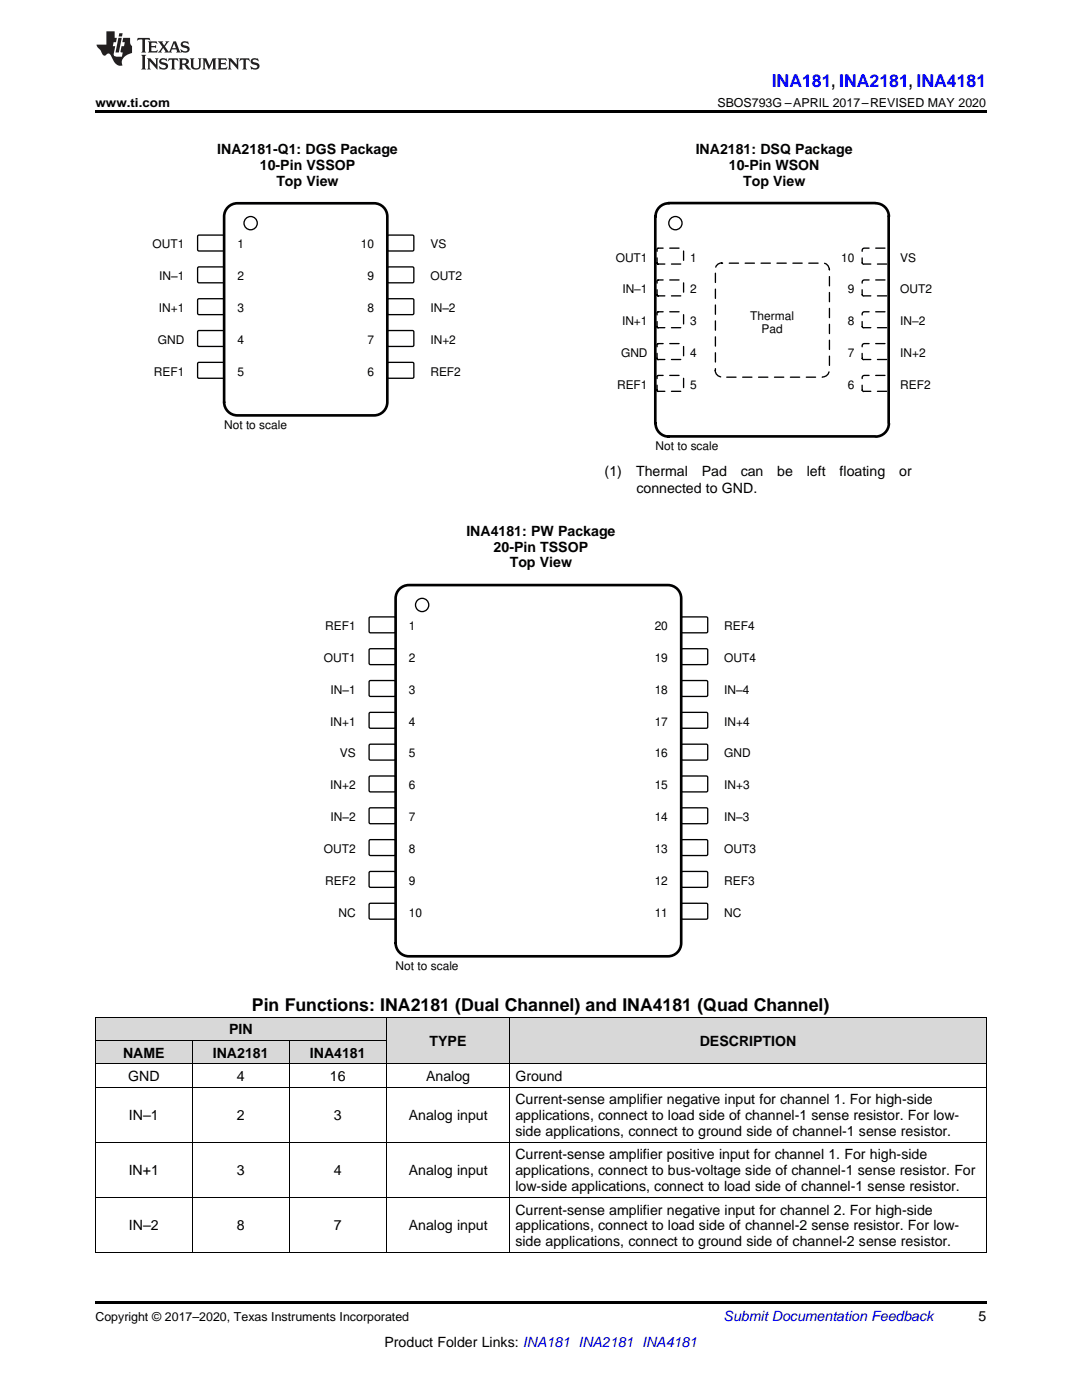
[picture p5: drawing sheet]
<svg xmlns="http://www.w3.org/2000/svg" width="216mm" height="279mm" viewBox="0 0 216 279" stroke-linecap="round" stroke-linejoin="round" font-family="sans-serif">
<g fill="#d8d8d8">
<path d="M77.1 203h24.7v9.3h-24.7z"/>
<path d="M101.8 203h95v9.3h-95z"/>
<path d="M19 207.7h19.4v4.6h-19.4z"/>
<path d="M38.4 207.7h19.3v4.6h-19.3z"/>
<path d="M57.7 207.7h19.4v4.6h-19.4z"/>
<path d="M19 203h19.4v4.7h-19.4z"/>
<path d="M38.4 203h19.3v4.7h-19.3z"/>
<path d="M57.7 203h19.4v4.7h-19.4z"/>
</g>
<path d="M19 259.7h177.8v.5h-177.8z" fill="#000"/>
<g fill="none" stroke="#000" stroke-width=".2">
<path d="M19 216.9h177.8M19 212.3h177.8M19 207.6h58.1M19 203h177.8M19.1 203v47M38.3 207.6v42.4M57.7 207.6v42.4M77.1 203v47M101.7 203v47M196.8 203v47M19 239h177.8M19 227.9h177.8"/>
<path d="M19 250h177.8"/>
</g>
<path d="M73.7 123.2l.2-.1 4.9 .1 .1 .2v2.8l-.2 .1h-4.9l-.2-.3z" fill-rule="evenodd" fill="#fff"/>
<path d="M73.7 123.2l.2-.1 4.9 .1 .1 .2v2.8l-.2 .1h-4.9l-.2-.3z" fill="none" stroke="#000" stroke-width=".26"/>
<path d="M136 123.2l.2-.1 4.9 .1 .1 .2v2.8l-.2 .1h-4.9l-.2-.3z" fill-rule="evenodd" fill="#fff"/>
<path d="M136 123.2l.2-.1 4.9 .1 .1 .2v2.8l-.2 .1h-4.9l-.2-.3z" fill="none" stroke="#000" stroke-width=".26"/>
<path d="M73.7 129.6l.2-.1h4.9l.1 .2v2.8l-.2 .1h-4.9l-.2-.2z" fill-rule="evenodd" fill="#fff"/>
<path d="M73.7 129.6l.2-.1h4.9l.1 .2v2.8l-.2 .1h-4.9l-.2-.2z" fill="none" stroke="#000" stroke-width=".26"/>
<path d="M136 129.6l.2-.1h4.9l.1 .2v2.8l-.2 .1h-4.9l-.2-.2z" fill-rule="evenodd" fill="#fff"/>
<path d="M136 129.6l.2-.1h4.9l.1 .2v2.8l-.2 .1h-4.9l-.2-.2z" fill="none" stroke="#000" stroke-width=".26"/>
<path d="M73.7 135.9l.2-.1 4.9 .1 .1 .2v2.8l-.2 .1h-4.9l-.2-.3z" fill-rule="evenodd" fill="#fff"/>
<path d="M73.7 135.9l.2-.1 4.9 .1 .1 .2v2.8l-.2 .1h-4.9l-.2-.3z" fill="none" stroke="#000" stroke-width=".26"/>
<path d="M136 135.9l.2-.1 4.9 .1 .1 .2v2.8l-.2 .1h-4.9l-.2-.3z" fill-rule="evenodd" fill="#fff"/>
<path d="M136 135.9l.2-.1 4.9 .1 .1 .2v2.8l-.2 .1h-4.9l-.2-.3z" fill="none" stroke="#000" stroke-width=".26"/>
<path d="M73.7 142.3l.2-.1h4.9l.1 .2v2.8l-.2 .1h-4.9l-.2-.2z" fill-rule="evenodd" fill="#fff"/>
<path d="M73.7 142.3l.2-.1h4.9l.1 .2v2.8l-.2 .1h-4.9l-.2-.2z" fill="none" stroke="#000" stroke-width=".26"/>
<path d="M136 142.3l.2-.1h4.9l.1 .2v2.8l-.2 .1h-4.9l-.2-.2z" fill-rule="evenodd" fill="#fff"/>
<path d="M136 142.3l.2-.1h4.9l.1 .2v2.8l-.2 .1h-4.9l-.2-.2z" fill="none" stroke="#000" stroke-width=".26"/>
<path d="M73.7 148.6l.2-.1 4.9 .1 .1 .2v2.8l-.2 .1h-4.9l-.2-.3z" fill-rule="evenodd" fill="#fff"/>
<path d="M73.7 148.6l.2-.1 4.9 .1 .1 .2v2.8l-.2 .1h-4.9l-.2-.3z" fill="none" stroke="#000" stroke-width=".26"/>
<path d="M136 148.6l.2-.1 4.9 .1 .1 .2v2.8l-.2 .1h-4.9l-.2-.3z" fill-rule="evenodd" fill="#fff"/>
<path d="M136 148.6l.2-.1 4.9 .1 .1 .2v2.8l-.2 .1h-4.9l-.2-.3z" fill="none" stroke="#000" stroke-width=".26"/>
<path d="M73.7 155l.2-.1h4.9l.1 .2v2.8l-.2 .1h-4.9l-.2-.2z" fill-rule="evenodd" fill="#fff"/>
<path d="M73.7 155l.2-.1h4.9l.1 .2v2.8l-.2 .1h-4.9l-.2-.2z" fill="none" stroke="#000" stroke-width=".26"/>
<path d="M136 155l.2-.1h4.9l.1 .2v2.8l-.2 .1h-4.9l-.2-.2z" fill-rule="evenodd" fill="#fff"/>
<path d="M136 155l.2-.1h4.9l.1 .2v2.8l-.2 .1h-4.9l-.2-.2z" fill="none" stroke="#000" stroke-width=".26"/>
<path d="M73.7 161.3l.2-.1 4.9 .1 .1 .2v2.8l-.2 .1h-4.9l-.2-.3z" fill-rule="evenodd" fill="#fff"/>
<path d="M73.7 161.3l.2-.1 4.9 .1 .1 .2v2.8l-.2 .1h-4.9l-.2-.3z" fill="none" stroke="#000" stroke-width=".26"/>
<path d="M136 161.3l.2-.1 4.9 .1 .1 .2v2.8l-.2 .1h-4.9l-.2-.3z" fill-rule="evenodd" fill="#fff"/>
<path d="M136 161.3l.2-.1 4.9 .1 .1 .2v2.8l-.2 .1h-4.9l-.2-.3z" fill="none" stroke="#000" stroke-width=".26"/>
<path d="M73.7 167.7l.2-.1h4.9l.1 .2v2.8l-.2 .1h-4.9l-.2-.2z" fill-rule="evenodd" fill="#fff"/>
<path d="M73.7 167.7l.2-.1h4.9l.1 .2v2.8l-.2 .1h-4.9l-.2-.2z" fill="none" stroke="#000" stroke-width=".26"/>
<path d="M136 167.7l.2-.1h4.9l.1 .2v2.8l-.2 .1h-4.9l-.2-.2z" fill-rule="evenodd" fill="#fff"/>
<path d="M136 167.7l.2-.1h4.9l.1 .2v2.8l-.2 .1h-4.9l-.2-.2z" fill="none" stroke="#000" stroke-width=".26"/>
<path d="M73.7 174l.2-.1 4.9 .1 .1 .2v2.8l-.2 .1h-4.9l-.2-.3z" fill-rule="evenodd" fill="#fff"/>
<path d="M73.7 174l.2-.1 4.9 .1 .1 .2v2.8l-.2 .1h-4.9l-.2-.3z" fill="none" stroke="#000" stroke-width=".26"/>
<path d="M136 174l.2-.1 4.9 .1 .1 .2v2.8l-.2 .1h-4.9l-.2-.3z" fill-rule="evenodd" fill="#fff"/>
<path d="M136 174l.2-.1 4.9 .1 .1 .2v2.8l-.2 .1h-4.9l-.2-.3z" fill="none" stroke="#000" stroke-width=".26"/>
<path d="M73.7 180.4l.2-.1h4.9l.1 .2v2.8l-.2 .1h-4.9l-.2-.2z" fill-rule="evenodd" fill="#fff"/>
<path d="M73.7 180.4l.2-.1h4.9l.1 .2v2.8l-.2 .1h-4.9l-.2-.2z" fill="none" stroke="#000" stroke-width=".26"/>
<path d="M136 180.4l.2-.1h4.9l.1 .2v2.8l-.2 .1h-4.9l-.2-.2z" fill-rule="evenodd" fill="#fff"/>
<g fill="none" stroke="#000" stroke-width=".26">
<path d="M136 180.4l.2-.1h4.9l.1 .2v2.8l-.2 .1h-4.9l-.2-.2z"/>
<circle cx="84.2" cy="120.7" r="1.32"/>
</g>
<path d="M79.9 117.3l1.1-.5h.6h51.7a2.64 2.64 0 0 1 2.6 2.6v68.8a2.64 2.64 0 0 1-2.6 2.6h-51.7a2.64 2.64 0 0 1-2.7-2.6v-68.8a2.64 2.64 0 0 1 1-2.1z" fill="none" stroke="#000" stroke-width=".53"/>
<path d="M131.2 49.6h5l.2 .3v2.6l-.3 .2h-4.9l-.1-.2v-2.7z" fill-rule="evenodd" fill="#fff"/>
<path d="M131.2 49.6h5l.2 .3v2.6l-.3 .2h-4.9l-.1-.2v-2.7z" fill="none" stroke="#000" stroke-width=".26" stroke-dasharray="1.9 1.3"/>
<path d="M172.2 49.6l4.9-.1 .3 .3-.1 2.8-.2 .1h-4.9l-.2-.2v-2.6z" fill-rule="evenodd" fill="#fff"/>
<path d="M172.2 49.6l4.9-.1 .3 .3-.1 2.8-.2 .1h-4.9l-.2-.2v-2.6z" fill="none" stroke="#000" stroke-width=".26" stroke-dasharray="1.9 1.3"/>
<path d="M131.2 55.9h5l.2 .3v2.7l-.3 .2h-4.9l-.1-.3v-2.6z" fill-rule="evenodd" fill="#fff"/>
<path d="M131.2 55.9h5l.2 .3v2.7l-.3 .2h-4.9l-.1-.3v-2.6z" fill="none" stroke="#000" stroke-width=".26" stroke-dasharray="1.9 1.3"/>
<path d="M172.2 55.9h4.9l.3 .3-.1 2.8-.2 .1h-4.9l-.2-.2v-2.7z" fill-rule="evenodd" fill="#fff"/>
<path d="M172.2 55.9h4.9l.3 .3-.1 2.8-.2 .1h-4.9l-.2-.2v-2.7z" fill="none" stroke="#000" stroke-width=".26" stroke-dasharray="1.9 1.3"/>
<path d="M131.2 62.3h5l.2 .3v2.6l-.3 .2h-4.9l-.1-.2v-2.7z" fill-rule="evenodd" fill="#fff"/>
<path d="M131.2 62.3h5l.2 .3v2.6l-.3 .2h-4.9l-.1-.2v-2.7z" fill="none" stroke="#000" stroke-width=".26" stroke-dasharray="1.9 1.3"/>
<path d="M172.2 62.3l4.9-.1 .3 .3-.1 2.8-.2 .1h-4.9l-.2-.2v-2.6z" fill-rule="evenodd" fill="#fff"/>
<path d="M172.2 62.3l4.9-.1 .3 .3-.1 2.8-.2 .1h-4.9l-.2-.2v-2.6z" fill="none" stroke="#000" stroke-width=".26" stroke-dasharray="1.9 1.3"/>
<path d="M131.2 68.6h5l.2 .3v2.7l-.3 .2h-4.9l-.1-.3v-2.6z" fill-rule="evenodd" fill="#fff"/>
<path d="M131.2 68.6h5l.2 .3v2.7l-.3 .2h-4.9l-.1-.3v-2.6z" fill="none" stroke="#000" stroke-width=".26" stroke-dasharray="1.9 1.3"/>
<path d="M172.2 68.6h4.9l.3 .3-.1 2.8-.2 .1h-4.9l-.2-.2v-2.7z" fill-rule="evenodd" fill="#fff"/>
<path d="M172.2 68.6h4.9l.3 .3-.1 2.8-.2 .1h-4.9l-.2-.2v-2.7z" fill="none" stroke="#000" stroke-width=".26" stroke-dasharray="1.9 1.3"/>
<path d="M131.2 75h5l.2 .3v2.6l-.3 .2h-4.9l-.1-.2v-2.7z" fill-rule="evenodd" fill="#fff"/>
<path d="M131.2 75h5l.2 .3v2.6l-.3 .2h-4.9l-.1-.2v-2.7z" fill="none" stroke="#000" stroke-width=".26" stroke-dasharray="1.9 1.3"/>
<path d="M172.2 75l4.9-.1 .3 .3-.1 2.8-.2 .1h-4.9l-.2-.2v-2.6z" fill-rule="evenodd" fill="#fff"/>
<path d="M172.2 75l4.9-.1 .3 .3-.1 2.8-.2 .1h-4.9l-.2-.2v-2.6z" fill="none" stroke="#000" stroke-width=".26" stroke-dasharray="1.9 1.3"/>
<circle cx="134.8" cy="44.5" r="1.32" fill="none" stroke="#000" stroke-width=".26"/>
<path d="M130.8 84.4v-41.2a2.64 2.64 0 0 1 2.6-2.6l41.3-.1a2.72 2.72 0 0 1 2.7 2.7l-.1 41.2a2.51 2.51 0 0 1-2.6 2.7h-41.3a2.64 2.64 0 0 1-2.6-2.6" fill="none" stroke="#000" stroke-width=".53"/>
<path d="M143.2 52.7l.8-.2h20.1a1.24 1.24 0 0 1 1.4 1.3v20.1a1.43 1.43 0 0 1-1.4 1.4l-20.1-.1a1.25 1.25 0 0 1-1.2-1.3l-.1-20.1 .1-.4z" fill-rule="evenodd" fill="#fff"/>
<path d="M143.2 52.7l.8-.2h20.1a1.24 1.24 0 0 1 1.4 1.3v20.1a1.43 1.43 0 0 1-1.4 1.4l-20.1-.1a1.25 1.25 0 0 1-1.2-1.3l-.1-20.1 .1-.4z" fill="none" stroke="#000" stroke-width=".26" stroke-dasharray="1.9 1.3"/>
<path d="M39.5 47l.2-.1 4.9 .1 .1 .2v2.8l-.2 .1h-4.9l-.2-.3z" fill-rule="evenodd" fill="#fff"/>
<path d="M39.5 47l.2-.1 4.9 .1 .1 .2v2.8l-.2 .1h-4.9l-.2-.3z" fill="none" stroke="#000" stroke-width=".26"/>
<path d="M77.3 47l.2-.1 4.9 .1 .2 .2-.1 2.8-.2 .1h-4.9l-.1-.3z" fill-rule="evenodd" fill="#fff"/>
<path d="M77.3 47l.2-.1 4.9 .1 .2 .2-.1 2.8-.2 .1h-4.9l-.1-.3z" fill="none" stroke="#000" stroke-width=".26"/>
<path d="M39.5 53.4l.2-.1h4.9l.1 .2v2.8l-.2 .1h-4.9l-.2-.2z" fill-rule="evenodd" fill="#fff"/>
<path d="M39.5 53.4l.2-.1h4.9l.1 .2v2.8l-.2 .1h-4.9l-.2-.2z" fill="none" stroke="#000" stroke-width=".26"/>
<path d="M77.4 53.3h5l.2 .2-.1 2.8-.2 .1h-4.9l-.1-.2v-2.7z" fill-rule="evenodd" fill="#fff"/>
<path d="M77.4 53.3h5l.2 .2-.1 2.8-.2 .1h-4.9l-.1-.2v-2.7z" fill="none" stroke="#000" stroke-width=".26"/>
<path d="M39.5 59.7l.2-.1 4.9 .1 .1 .2v2.8l-.2 .1h-4.9l-.2-.3z" fill-rule="evenodd" fill="#fff"/>
<path d="M39.5 59.7l.2-.1 4.9 .1 .1 .2v2.8l-.2 .1h-4.9l-.2-.3z" fill="none" stroke="#000" stroke-width=".26"/>
<path d="M77.4 59.7h5l.2 .2-.1 2.8-.2 .1h-4.9l-.1-.3v-2.6z" fill-rule="evenodd" fill="#fff"/>
<path d="M77.4 59.7h5l.2 .2-.1 2.8-.2 .1h-4.9l-.1-.3v-2.6z" fill="none" stroke="#000" stroke-width=".26"/>
<path d="M39.5 66.1l.2-.1h4.9l.1 .2v2.8l-.2 .1h-4.9l-.2-.2z" fill-rule="evenodd" fill="#fff"/>
<path d="M39.5 66.1l.2-.1h4.9l.1 .2v2.8l-.2 .1h-4.9l-.2-.2z" fill="none" stroke="#000" stroke-width=".26"/>
<path d="M77.4 66h5l.2 .2-.1 2.8-.2 .1h-4.9l-.1-.2v-2.7z" fill-rule="evenodd" fill="#fff"/>
<path d="M77.4 66h5l.2 .2-.1 2.8-.2 .1h-4.9l-.1-.2v-2.7z" fill="none" stroke="#000" stroke-width=".26"/>
<path d="M39.5 72.4l.2-.1 4.9 .1 .1 .2v2.8l-.2 .1h-4.9l-.2-.3z" fill-rule="evenodd" fill="#fff"/>
<path d="M39.5 72.4l.2-.1 4.9 .1 .1 .2v2.8l-.2 .1h-4.9l-.2-.3z" fill="none" stroke="#000" stroke-width=".26"/>
<path d="M77.4 72.4h5l.2 .2-.1 2.8-.2 .1h-4.9l-.1-.3v-2.6z" fill-rule="evenodd" fill="#fff"/>
<g fill="none" stroke="#000" stroke-width=".26">
<path d="M77.4 72.4h5l.2 .2-.1 2.8-.2 .1h-4.9l-.1-.3v-2.6z"/>
<circle cx="50" cy="44.5" r="1.32"/>
</g>
<path d="M45.3 41.6a2.64 2.64 0 0 1 2.1-1h27.2a2.65 2.65 0 0 1 2.7 2.6v37.1a2.65 2.65 0 0 1-2.7 2.6h-27.2a2.65 2.65 0 0 1-2.7-2.6v-37.1l.1-.6z" fill="none" stroke="#000" stroke-width=".53"/>
<path d="M19 22h177.8v.5h-177.8z" fill="#000"/>
<g fill="#231f20">
<path d="M27.5 7.6l-.1 .5 .4-.2h.6v.1v2.1l-.2 .4h1l-.3-.4v-2.1l.1-.1h.5l.5 .2-.2-.5zM29.5 8.3l.2 .3v1.5l-.2 .4h1.8l.2-.6a1.04 1.04 0 0 1-1.3 .2v-.7h.6l.3 .2v-.6l-.3 .2h-.6v-.6l.8-.1 .4 .3-.2-.5zM31.5 8.3l.9 1.1-.9 1.1h.8l-.2-.2 .5-.7 .4 .7-.2 .2h1.5l-.1-.2 .1-.4h.9l.1 .4-.2 .2h1l-.3-.3-.7-1.9h-.5l-.9 2-.8-1 .9-1h-.8l.1 .3-.3 .5-.4-.6 .2-.2zM34.7 8.6l.4 1h-.7zM36.3 8.4a.63 .63 0 0 0-.2 .7 .63 .63 0 0 0 .6 .4l.6 .2 .1 .2a.75 .75 0 0 1-.7 .4 .75 .75 0 0 1-.6-.5l.1 .7 .1-.1a1.11 1.11 0 0 0 1.5-.6 1.13 1.13 0 0 0-1.2-.8l-.1-.4a1.04 1.04 0 0 1 1.2 .2l-.2-.5-.1 .1-.5-.2zM28.2 10.9l.2 .4v2.2l-.2 .4h1l-.3-.4v-2.2l.3-.4zM29.3 11.6l.3 .4v1.5l-.3 .4h.8l-.2-.4v-1.3l1.5 1.7v-1.9l.2-.4h-.7l.2 .4v.9l-1.1-1.3zM32 11.8a.62 .62 0 0 0-.2 .7 .62 .62 0 0 0 .6 .4l.6 .1 .1 .3a.76 .76 0 0 1-.7 .3 .76 .76 0 0 1-.6-.4l.1 .7 .1-.1a1.11 1.11 0 0 0 1.5-.6 1.13 1.13 0 0 0-1.2-.8l-.1-.4a1.04 1.04 0 0 1 1.2 .2l-.2-.6-.1 .1-.5-.1zM33.7 11.6l-.2 .6a.61 .61 0 0 1 .8-.3v1.6l-.2 .4h.9l-.2-.4v-1.6a.63 .63 0 0 1 .8 .3l-.2-.6zM35.6 11.6l.3 .4v1.5l-.3 .4h1l-.2-.2v-.8l.5 .2a.76 .76 0 0 0 1.2 .7l-1-1a.58 .58 0 0 0 .6-.5 .58 .58 0 0 0-.5-.6zM36.4 11.9h.1a.45 .45 0 0 1 .5 .1 .45 .45 0 0 1 .1 .5l-.7 .2zM37.9 11.6l.2 .2a2.17 2.17 0 0 0 .3 1.9 .99 .99 0 0 0 1.6-.6v-1.1l.2-.4h-.7l.2 .2a1.92 1.92 0 0 1-.2 1.8 .6 .6 0 0 1-.9-.5v-1.1l.2-.4zM40.4 11.6l.2 .4v1.5l-.2 .4h.7l-.2-.4v-1.4l.8 1.8 .8-1.8v1.4l-.2 .4h.9l-.2-.4v-1.5l.2-.4h-.8l-.6 1.5-.6-1.5zM43.4 11.6l.2 .4v1.5l-.2 .4h1.8l.2-.6a1.04 1.04 0 0 1-1.3 .1v-.6h.5l.4 .2v-.6l-.4 .2h-.5v-.7h.8l.3 .3-.1-.6zM45.5 11.6l.2 .4v1.5l-.2 .4h.7l-.2-.4v-1.3l1.5 1.7v-1.9l.2-.4h-.7l.2 .4v.9l-1.1-1.3zM47.9 11.6l-.1 .6a.61 .61 0 0 1 .8-.3v1.6l-.3 .4h1l-.3-.4 .1-1.6a.63 .63 0 0 1 .7 .3l-.1-.6zM50.2 11.8a.62 .62 0 0 0-.2 .7 .62 .62 0 0 0 .6 .4l.6 .1 .2 .3a.76 .76 0 0 1-.8 .3 .76 .76 0 0 1-.6-.4l.1 .7 .2-.1a1.11 1.11 0 0 0 1.5-.6 1.13 1.13 0 0 0-1.3-.8l-.1-.4a1.04 1.04 0 0 1 1.2 .2l-.1-.6-.2 .1-.5-.1z"/>
<path d="M21.2 6.3v2.6h-1.9l.1 .4 .7 .9a.91 .91 0 0 0 1 .8 .56 .56 0 0 1 .5-.3 .56 .56 0 0 1 .5 .3l.4 .8a1.53 1.53 0 0 0 1.9 1.2 1.54 1.54 0 0 1 1-2.1l.9-.3v-1.4a1.52 1.52 0 0 1-.3-1.6h-1.4l-.2 .8h.5l-.2 .8h-.4l-.2 1v.2l.4 .1-.2 .8a1.93 1.93 0 0 1-1.6-.3l.3-1.8h-.5l.2-.8h.4l.2-.8h-.4v-1.3zM23.6 7.6l-.6 2.9h.7l.6-2.9zM23.8 6.6l-.1 .7h.6l.2-.7z"/>
</g>
<text font-size="3.5" fill="#00f" x="154" y="17.3">INA181, INA2181, INA4181</text>
<text font-size="3.5" x="50.3" y="201.8">Pin Functions: INA2181 (Dual Channel) and INA4181 (Quad Channel)</text>
<g font-size="2.8">
<text x="43.4" y="30.7">INA2181-Q1: DGS Package</text>
<text x="51.9" y="33.9">10-Pin VSSOP</text>
<text x="138.8" y="30.7">INA2181: DSQ Package</text>
<text x="145.5" y="33.9">10-Pin WSON</text>
<text x="55.1" y="37">Top View</text>
<text x="148.3" y="37">Top View</text>
<text x="120.6" y="94.9">(1)</text>
<text x="126.9" y="94.9">Thermal</text>
<text x="140" y="94.9">Pad</text>
<text x="147.8" y="94.9">can</text>
<text x="155.1" y="94.9">be</text>
<text x="161" y="94.9">left</text>
<text x="167.5" y="94.9">floating</text>
<text x="179.4" y="94.9">or</text>
<text x="127" y="98.4">connected to GND.</text>
<text x="93.1" y="106.9">INA4181: PW Package</text>
<text x="98.5" y="110.1">20-Pin TSSOP</text>
<text x="101.7" y="113.2">Top View</text>
<text x="45.7" y="206.4">PIN</text>
<text x="85.7" y="208.7">TYPE</text>
<text x="139.6" y="208.7">DESCRIPTION</text>
<text x="24.6" y="211.1">NAME</text>
<text x="25.6" y="215.7">GND</text>
<text x="42.5" y="211.1">INA2181</text>
<text x="47.3" y="215.7">4</text>
<text x="61.8" y="211.1">INA4181</text>
<text x="65.8" y="215.7">16</text>
<text x="85" y="215.7">Analog</text>
<text x="102.8" y="215.7">Ground</text>
<text x="102.8" y="220.4">Current-sense amplifier negative input for channel 1. For high-side</text>
<text x="25.7" y="223.6">IN–1</text>
<text x="47.3" y="223.6">2</text>
<text x="66.6" y="223.6">3</text>
<text x="81.6" y="223.6">Analog input</text>
<text x="102.8" y="223.6">applications, connect to load side of channel-1 sense resistor. For low-</text>
<text x="102.8" y="226.7">side applications, connect to ground side of channel-1 sense resistor.</text>
<text x="102.8" y="231.4">Current-sense amplifier positive input for channel 1. For high-side</text>
<text x="25.7" y="234.6">IN+1</text>
<text x="47.3" y="234.6">3</text>
<text x="66.6" y="234.6">4</text>
<text x="81.6" y="234.6">Analog input</text>
<text x="102.8" y="234.6">applications, connect to bus-voltage side of channel-1 sense resistor. For</text>
<text x="102.8" y="237.7">low-side applications, connect to load side of channel-1 sense resistor.</text>
<text x="25.7" y="245.6">IN–2</text>
<text x="47.3" y="245.6">8</text>
<text x="66.6" y="245.6">7</text>
<text x="81.6" y="245.6">Analog input</text>
<text x="102.8" y="242.4">Current-sense amplifier negative input for channel 2. For high-side</text>
<text x="102.8" y="245.6">applications, connect to load side of channel-2 sense resistor. For low-</text>
<text x="102.8" y="248.7">side applications, connect to ground side of channel-2 sense resistor.</text>
<text x="195.3" y="263.6">5</text>
<text x="76.7" y="268.9">Product Folder Links: INA181 INA2181 INA4181</text>
</g>
<text font-size="2.8" fill="#0000c8" x="144.4" y="263.6">Submit Documentation Feedback</text>
<g font-size="2.5">
<text x="19" y="21.4">www.ti.com</text>
<text x="143.2" y="21.4">SBOS793G –APRIL 2017–REVISED MAY 2020</text>
<text x="19" y="263.6">Copyright © 2017–2020, Texas Instruments Incorporated</text>
</g>
<g font-size="2.4">
<text x="30.4" y="49.6">OUT1</text>
<text x="47.4" y="49.6">1</text>
<text x="72" y="49.6">10</text>
<text x="85.9" y="49.6">VS</text>
<text x="122.9" y="52.2">OUT1</text>
<text x="137.7" y="52.2">1</text>
<text x="167.8" y="52.2">10</text>
<text x="179.6" y="52.2">VS</text>
<text x="31.8" y="55.9">IN±1</text>
<text x="47.4" y="55.9">2</text>
<text x="73.3" y="55.9">9</text>
<text x="85.9" y="55.9">OUT2</text>
<text x="124.2" y="58.6">IN±1</text>
<text x="137.7" y="58.6">2</text>
<text x="169.2" y="58.6">9</text>
<text x="179.6" y="58.6">OUT2</text>
<text x="31.7" y="62.3">IN+1</text>
<text x="47.4" y="62.3">3</text>
<text x="73.3" y="62.3">8</text>
<text x="85.9" y="62.3">IN±2</text>
<text x="124.1" y="64.9">IN+1</text>
<text x="137.7" y="64.9">3</text>
<text x="149.7" y="63.8">Thermal</text>
<text x="169.2" y="64.9">8</text>
<text x="179.6" y="64.9">IN±2</text>
<text x="31.5" y="68.6">GND</text>
<text x="47.4" y="68.6">4</text>
<text x="73.3" y="68.6">7</text>
<text x="85.9" y="68.6">IN+2</text>
<text x="123.9" y="71.3">GND</text>
<text x="137.7" y="71.3">4</text>
<text x="152" y="66.5">Pad</text>
<text x="169.2" y="71.3">7</text>
<text x="179.6" y="71.3">IN+2</text>
<text x="30.7" y="75">REF1</text>
<text x="47.4" y="75">5</text>
<text x="73.3" y="75">6</text>
<text x="85.9" y="75">REF2</text>
<text x="123.1" y="77.6">REF1</text>
<text x="137.7" y="77.6">5</text>
<text x="169.2" y="77.6">6</text>
<text x="179.6" y="77.6">REF2</text>
<text x="44.7" y="85.5">Not to scale</text>
<text x="130.8" y="89.8">Not to scale</text>
<text x="64.9" y="125.8">REF1</text>
<text x="81.6" y="125.8">1</text>
<text x="130.6" y="125.8">20</text>
<text x="144.5" y="125.8">REF4</text>
<text x="64.7" y="132.1">OUT1</text>
<text x="81.6" y="132.1">2</text>
<text x="130.6" y="132.1">19</text>
<text x="144.5" y="132.1">OUT4</text>
<text x="66" y="138.5">IN±1</text>
<text x="81.6" y="138.5">3</text>
<text x="130.6" y="138.5">18</text>
<text x="144.5" y="138.5">IN±4</text>
<text x="65.9" y="144.8">IN+1</text>
<text x="81.6" y="144.8">4</text>
<text x="130.6" y="144.8">17</text>
<text x="144.5" y="144.8">IN+4</text>
<text x="67.8" y="151.2">VS</text>
<text x="81.6" y="151.2">5</text>
<text x="130.6" y="151.2">16</text>
<text x="144.5" y="151.2">GND</text>
<text x="65.9" y="157.5">IN+2</text>
<text x="81.6" y="157.5">6</text>
<text x="130.6" y="157.5">15</text>
<text x="144.5" y="157.5">IN+3</text>
<text x="66" y="163.9">IN±2</text>
<text x="81.6" y="163.9">7</text>
<text x="130.6" y="163.9">14</text>
<text x="144.5" y="163.9">IN±3</text>
<text x="64.7" y="170.2">OUT2</text>
<text x="81.6" y="170.2">8</text>
<text x="130.6" y="170.2">13</text>
<text x="144.5" y="170.2">OUT3</text>
<text x="64.9" y="176.6">REF2</text>
<text x="81.6" y="176.6">9</text>
<text x="130.6" y="176.6">12</text>
<text x="144.5" y="176.6">REF3</text>
<text x="67.6" y="182.9">NC</text>
<text x="81.6" y="182.9">10</text>
<text x="130.6" y="182.9">11</text>
<text x="144.5" y="182.9">NC</text>
<text x="78.9" y="193.5">Not to scale</text>
</g>
</svg>
